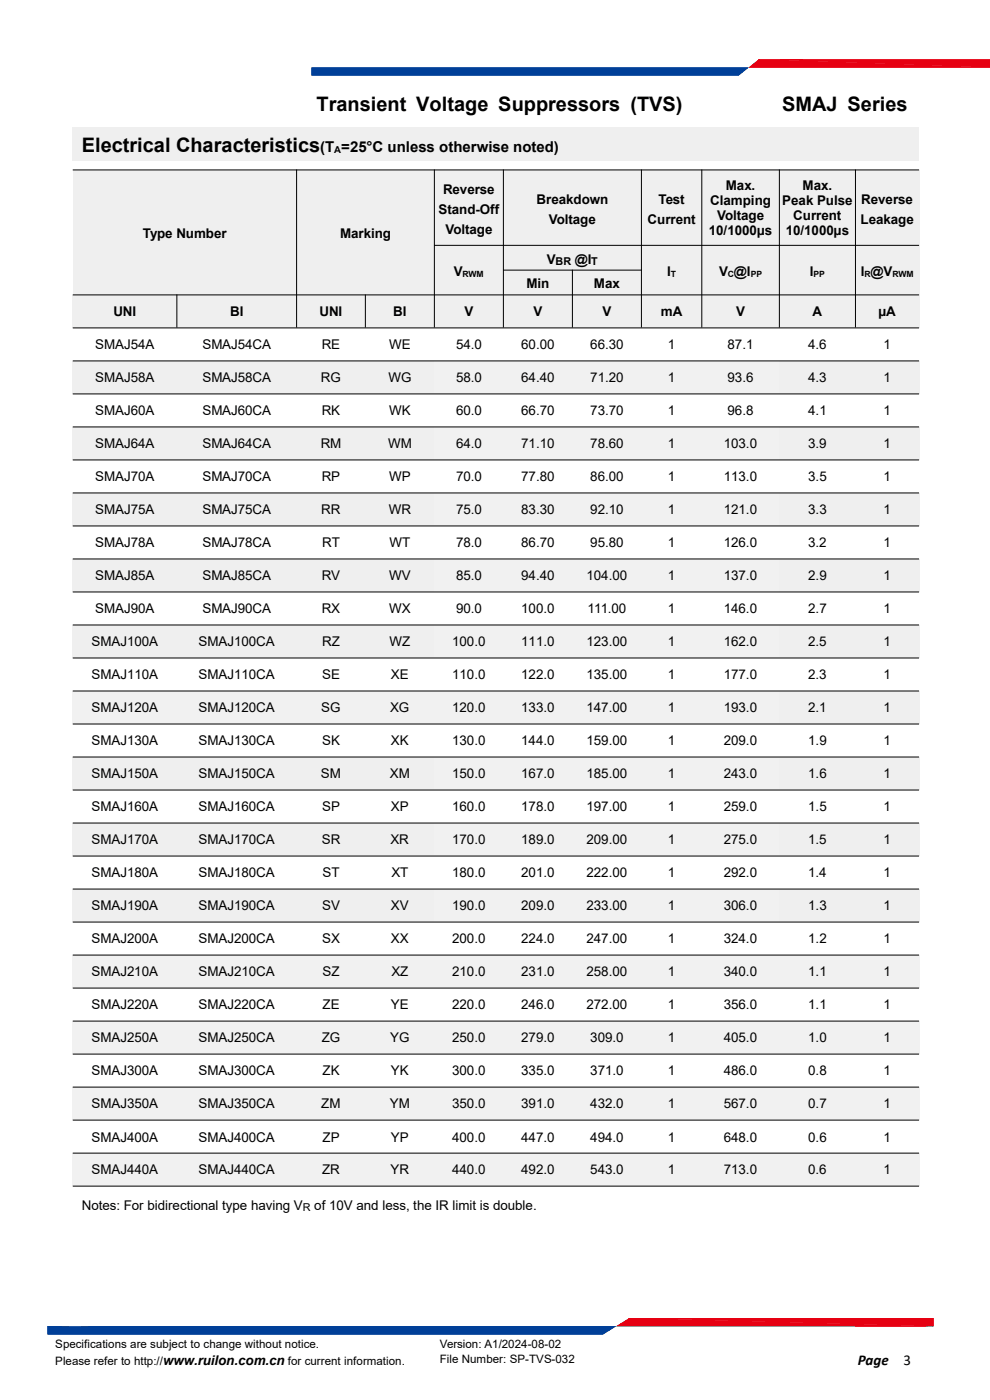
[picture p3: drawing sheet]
<svg xmlns="http://www.w3.org/2000/svg" width="210mm" height="297mm" viewBox="0 0 210 297" stroke-linecap="round" stroke-linejoin="round" font-family="sans-serif">
<path d="M133.6 279.6h64.4" fill="none" stroke="#e60012" stroke-width=".21"/>
<g fill="#e60012">
<path d="M130.7 281.3l2.8-1.7 64.5 1.7z"/>
<path d="M133.6 279.6h64.4v1.7z"/>
</g>
<path d="M10.1 281.4h120.6" fill="none" stroke="#003f98" stroke-width=".21"/>
<path d="M130.7 281.4h67.3" fill="none" stroke="#e60012" stroke-width=".21"/>
<g fill="#003f98">
<path d="M10.1 281.3l117.8 1.8h-117.8z"/>
<path d="M10.1 281.3h120.6l-2.8 1.8z"/>
</g>
<path d="M10.1 283.1h117.8" fill="none" stroke="#003f98" stroke-width=".21"/>
<path d="M161 12.6h49.1" fill="none" stroke="#e60012" stroke-width=".21"/>
<g fill="#e60012">
<path d="M158.8 14.3l2.2-1.7 49.1 1.7z"/>
<path d="M161 12.6h49.1v1.7z"/>
</g>
<path d="M66.1 14.3h92.7" fill="none" stroke="#003f98" stroke-width=".21"/>
<path d="M158.8 14.3h51.3" fill="none" stroke="#e60012" stroke-width=".21"/>
<g fill="#003f98">
<path d="M66.1 14.3l90.6 1.7h-90.6z"/>
<path d="M66.1 14.3h92.7l-2.1 1.7z"/>
</g>
<path d="M66.1 16.1h90.6" fill="none" stroke="#003f98" stroke-width=".21"/>
<g fill="#efefef">
<path d="M15.4 26.9h179.6v7.1h-179.6z" fill-rule="evenodd"/>
<path d="M15.4 36.1h47.5v26.4h-47.5z" fill-rule="evenodd"/>
<path d="M63 36.1h29.1v26.4h-29.1z" fill-rule="evenodd"/>
<path d="M92.2 36.1h14.6v15.9h-14.6z" fill-rule="evenodd"/>
<path d="M106.8 36.1h29.2v15.9h-29.2z" fill-rule="evenodd"/>
<path d="M136.1 36.1h12.7v15.9h-12.7z" fill-rule="evenodd"/>
<path d="M148.9 36.1h16.4v15.9h-16.4z" fill-rule="evenodd"/>
<path d="M165.4 36.1h16v15.9h-16z" fill-rule="evenodd"/>
<path d="M181.5 36.1h13.5v15.9h-13.5z" fill-rule="evenodd"/>
<path d="M92.2 52.1h14.6v10.4h-14.6z" fill-rule="evenodd"/>
<path d="M106.8 52.1h29.2v5.2h-29.2z" fill-rule="evenodd"/>
<path d="M136.1 52.1h12.7v10.4h-12.7z" fill-rule="evenodd"/>
<path d="M148.9 52.1h16.4v10.4h-16.4z" fill-rule="evenodd"/>
<path d="M165.4 52.1h16v10.4h-16z" fill-rule="evenodd"/>
<path d="M181.5 52.1h13.5v10.4h-13.5z" fill-rule="evenodd"/>
<path d="M106.8 57.4h14.6v5.1h-14.6z" fill-rule="evenodd"/>
<path d="M121.5 57.4h14.5v5.1h-14.5z" fill-rule="evenodd"/>
<path d="M15.4 62.6h22.1v6.9h-22.1z" fill-rule="evenodd"/>
<path d="M37.6 62.6h25.3v6.9h-25.3z" fill-rule="evenodd"/>
<path d="M63 62.6h14.5v6.9h-14.5z" fill-rule="evenodd"/>
<path d="M77.6 62.6h14.5v6.9h-14.5z" fill-rule="evenodd"/>
<path d="M92.2 62.6h14.6v6.9h-14.6z" fill-rule="evenodd"/>
<path d="M106.8 62.6h14.6v6.9h-14.6z" fill-rule="evenodd"/>
<path d="M121.5 62.6h14.5v6.9h-14.5z" fill-rule="evenodd"/>
<path d="M136.1 62.6h12.7v6.9h-12.7z" fill-rule="evenodd"/>
<path d="M148.9 62.6h16.4v6.9h-16.4z" fill-rule="evenodd"/>
<path d="M165.4 62.6h16v6.9h-16z" fill-rule="evenodd"/>
<path d="M181.5 62.6h13.5v6.9h-13.5z" fill-rule="evenodd"/>
<path d="M15.4 76.6h22.2v6.9h-22.2z" fill-rule="evenodd"/>
<path d="M37.5 76.6h25.5v6.9h-25.5z" fill-rule="evenodd"/>
<path d="M62.9 76.6h14.7v6.9h-14.7z" fill-rule="evenodd"/>
<path d="M77.5 76.6h14.7v6.9h-14.7z" fill-rule="evenodd"/>
</g>
<g fill="#f1f1f1">
<path d="M92.1 76.6h14.7v6.9h-14.7z" fill-rule="evenodd"/>
<path d="M106.8 76.6h14.7v6.9h-14.7z" fill-rule="evenodd"/>
<path d="M121.4 76.6h14.7v6.9h-14.7z" fill-rule="evenodd"/>
<path d="M136 76.6h12.9v6.9h-12.9z" fill-rule="evenodd"/>
<path d="M148.8 76.6h16.6v6.9h-16.6z" fill-rule="evenodd"/>
</g>
<g fill="#efefef">
<path d="M165.3 76.6h16.2v6.9h-16.2z" fill-rule="evenodd"/>
<path d="M181.4 76.6h13.6v6.9h-13.6z" fill-rule="evenodd"/>
<path d="M15.4 90.6h22.2v6.9h-22.2z" fill-rule="evenodd"/>
<path d="M37.5 90.6h25.5v6.9h-25.5z" fill-rule="evenodd"/>
<path d="M62.9 90.6h14.7v6.9h-14.7z" fill-rule="evenodd"/>
<path d="M77.5 90.6h14.7v6.9h-14.7z" fill-rule="evenodd"/>
</g>
<g fill="#f1f1f1">
<path d="M92.1 90.6h14.7v6.9h-14.7z" fill-rule="evenodd"/>
<path d="M106.8 90.6h14.7v6.9h-14.7z" fill-rule="evenodd"/>
<path d="M121.4 90.6h14.7v6.9h-14.7z" fill-rule="evenodd"/>
<path d="M136 90.6h12.9v6.9h-12.9z" fill-rule="evenodd"/>
<path d="M148.8 90.6h16.6v6.9h-16.6z" fill-rule="evenodd"/>
</g>
<g fill="#efefef">
<path d="M165.3 90.6h16.2v6.9h-16.2z" fill-rule="evenodd"/>
<path d="M181.4 90.6h13.6v6.9h-13.6z" fill-rule="evenodd"/>
<path d="M15.4 104.6h22.2v6.9h-22.2z" fill-rule="evenodd"/>
<path d="M37.5 104.6h25.5v6.9h-25.5z" fill-rule="evenodd"/>
<path d="M62.9 104.6h14.7v6.9h-14.7z" fill-rule="evenodd"/>
<path d="M77.5 104.6h14.7v6.9h-14.7z" fill-rule="evenodd"/>
</g>
<g fill="#f1f1f1">
<path d="M92.1 104.6h14.7v6.9h-14.7z" fill-rule="evenodd"/>
<path d="M106.8 104.6h14.7v6.9h-14.7z" fill-rule="evenodd"/>
<path d="M121.4 104.6h14.7v6.9h-14.7z" fill-rule="evenodd"/>
<path d="M136 104.6h12.9v6.9h-12.9z" fill-rule="evenodd"/>
<path d="M148.8 104.6h16.6v6.9h-16.6z" fill-rule="evenodd"/>
</g>
<g fill="#efefef">
<path d="M165.3 104.6h16.2v6.9h-16.2z" fill-rule="evenodd"/>
<path d="M181.4 104.6h13.6v6.9h-13.6z" fill-rule="evenodd"/>
<path d="M15.4 118.6h22.2v7h-22.2z" fill-rule="evenodd"/>
<path d="M37.5 118.6h25.5v7h-25.5z" fill-rule="evenodd"/>
<path d="M62.9 118.6h14.7v7h-14.7z" fill-rule="evenodd"/>
<path d="M77.5 118.6h14.7v7h-14.7z" fill-rule="evenodd"/>
</g>
<g fill="#f1f1f1">
<path d="M92.1 118.6h14.7v7h-14.7z" fill-rule="evenodd"/>
<path d="M106.8 118.6h14.7v7h-14.7z" fill-rule="evenodd"/>
<path d="M121.4 118.6h14.7v7h-14.7z" fill-rule="evenodd"/>
<path d="M136 118.6h12.9v7h-12.9z" fill-rule="evenodd"/>
<path d="M148.8 118.6h16.6v7h-16.6z" fill-rule="evenodd"/>
</g>
<g fill="#efefef">
<path d="M165.3 118.6h16.2v7h-16.2z" fill-rule="evenodd"/>
<path d="M181.4 118.6h13.6v7h-13.6z" fill-rule="evenodd"/>
<path d="M15.4 132.6h22.2v7h-22.2z" fill-rule="evenodd"/>
<path d="M37.5 132.6h25.5v7h-25.5z" fill-rule="evenodd"/>
<path d="M62.9 132.6h14.7v7h-14.7z" fill-rule="evenodd"/>
<path d="M77.5 132.6h14.7v7h-14.7z" fill-rule="evenodd"/>
</g>
<g fill="#f1f1f1">
<path d="M92.1 132.6h14.7v7h-14.7z" fill-rule="evenodd"/>
<path d="M106.8 132.6h14.7v7h-14.7z" fill-rule="evenodd"/>
<path d="M121.4 132.6h14.7v7h-14.7z" fill-rule="evenodd"/>
<path d="M136 132.6h12.9v7h-12.9z" fill-rule="evenodd"/>
<path d="M148.8 132.6h16.6v7h-16.6z" fill-rule="evenodd"/>
</g>
<g fill="#efefef">
<path d="M165.3 132.6h16.2v7h-16.2z" fill-rule="evenodd"/>
<path d="M181.4 132.6h13.6v7h-13.6z" fill-rule="evenodd"/>
</g>
<g fill="#f1f1f1">
<path d="M15.4 146.6h22.2v7h-22.2z" fill-rule="evenodd"/>
<path d="M37.5 146.6h25.5v7h-25.5z" fill-rule="evenodd"/>
<path d="M62.9 146.6h14.7v7h-14.7z" fill-rule="evenodd"/>
<path d="M77.5 146.6h14.7v7h-14.7z" fill-rule="evenodd"/>
<path d="M92.1 146.6h14.7v7h-14.7z" fill-rule="evenodd"/>
<path d="M106.8 146.6h14.7v7h-14.7z" fill-rule="evenodd"/>
<path d="M121.4 146.6h14.7v7h-14.7z" fill-rule="evenodd"/>
<path d="M136 146.6h12.9v7h-12.9z" fill-rule="evenodd"/>
<path d="M148.8 146.6h16.6v7h-16.6z" fill-rule="evenodd"/>
</g>
<g fill="#efefef">
<path d="M165.3 146.6h16.2v7h-16.2z" fill-rule="evenodd"/>
<path d="M181.4 146.6h13.6v7h-13.6z" fill-rule="evenodd"/>
<path d="M15.4 160.7h22.2v6.9h-22.2z" fill-rule="evenodd"/>
<path d="M37.5 160.7h25.5v6.9h-25.5z" fill-rule="evenodd"/>
<path d="M62.9 160.7h14.7v6.9h-14.7z" fill-rule="evenodd"/>
<path d="M77.5 160.7h14.7v6.9h-14.7z" fill-rule="evenodd"/>
</g>
<g fill="#f1f1f1">
<path d="M92.1 160.7h14.7v6.9h-14.7z" fill-rule="evenodd"/>
<path d="M106.8 160.7h14.7v6.9h-14.7z" fill-rule="evenodd"/>
<path d="M121.4 160.7h14.7v6.9h-14.7z" fill-rule="evenodd"/>
<path d="M136 160.7h12.9v6.9h-12.9z" fill-rule="evenodd"/>
<path d="M148.8 160.7h16.6v6.9h-16.6z" fill-rule="evenodd"/>
</g>
<g fill="#efefef">
<path d="M165.3 160.7h16.2v6.9h-16.2z" fill-rule="evenodd"/>
<path d="M181.4 160.7h13.6v6.9h-13.6z" fill-rule="evenodd"/>
<path d="M15.4 174.7h22.2v6.9h-22.2z" fill-rule="evenodd"/>
<path d="M37.5 174.7h25.5v6.9h-25.5z" fill-rule="evenodd"/>
<path d="M62.9 174.7h14.7v6.9h-14.7z" fill-rule="evenodd"/>
<path d="M77.5 174.7h14.7v6.9h-14.7z" fill-rule="evenodd"/>
</g>
<g fill="#f1f1f1">
<path d="M92.1 174.7h14.7v6.9h-14.7z" fill-rule="evenodd"/>
<path d="M106.8 174.7h14.7v6.9h-14.7z" fill-rule="evenodd"/>
<path d="M121.4 174.7h14.7v6.9h-14.7z" fill-rule="evenodd"/>
<path d="M136 174.7h12.9v6.9h-12.9z" fill-rule="evenodd"/>
<path d="M148.8 174.7h16.6v6.9h-16.6z" fill-rule="evenodd"/>
</g>
<g fill="#efefef">
<path d="M165.3 174.7h16.2v6.9h-16.2z" fill-rule="evenodd"/>
<path d="M181.4 174.7h13.6v6.9h-13.6z" fill-rule="evenodd"/>
<path d="M15.4 188.7h22.2v6.9h-22.2z" fill-rule="evenodd"/>
<path d="M37.5 188.7h25.5v6.9h-25.5z" fill-rule="evenodd"/>
<path d="M62.9 188.7h14.7v6.9h-14.7z" fill-rule="evenodd"/>
<path d="M77.5 188.7h14.7v6.9h-14.7z" fill-rule="evenodd"/>
</g>
<g fill="#f1f1f1">
<path d="M92.1 188.7h14.7v6.9h-14.7z" fill-rule="evenodd"/>
<path d="M106.8 188.7h14.7v6.9h-14.7z" fill-rule="evenodd"/>
<path d="M121.4 188.7h14.7v6.9h-14.7z" fill-rule="evenodd"/>
<path d="M136 188.7h12.9v6.9h-12.9z" fill-rule="evenodd"/>
<path d="M148.8 188.7h16.6v6.9h-16.6z" fill-rule="evenodd"/>
</g>
<g fill="#efefef">
<path d="M165.3 188.7h16.2v6.9h-16.2z" fill-rule="evenodd"/>
<path d="M181.4 188.7h13.6v6.9h-13.6z" fill-rule="evenodd"/>
</g>
<g fill="#f1f1f1">
<path d="M15.4 202.7h22.2v6.9h-22.2z" fill-rule="evenodd"/>
<path d="M37.5 202.7h25.5v6.9h-25.5z" fill-rule="evenodd"/>
<path d="M62.9 202.7h14.7v6.9h-14.7z" fill-rule="evenodd"/>
<path d="M77.5 202.7h14.7v6.9h-14.7z" fill-rule="evenodd"/>
<path d="M92.1 202.7h14.7v6.9h-14.7z" fill-rule="evenodd"/>
<path d="M106.8 202.7h14.7v6.9h-14.7z" fill-rule="evenodd"/>
<path d="M121.4 202.7h14.7v6.9h-14.7z" fill-rule="evenodd"/>
<path d="M136 202.7h12.9v6.9h-12.9z" fill-rule="evenodd"/>
<path d="M148.8 202.7h16.6v6.9h-16.6z" fill-rule="evenodd"/>
<path d="M165.3 202.7h16.2v6.9h-16.2z" fill-rule="evenodd"/>
<path d="M181.4 202.7h13.6v6.9h-13.6z" fill-rule="evenodd"/>
<path d="M15.4 216.7h22.2v6.9h-22.2z" fill-rule="evenodd"/>
<path d="M37.5 216.7h25.5v6.9h-25.5z" fill-rule="evenodd"/>
<path d="M62.9 216.7h14.7v6.9h-14.7z" fill-rule="evenodd"/>
<path d="M77.5 216.7h14.7v6.9h-14.7z" fill-rule="evenodd"/>
<path d="M92.1 216.7h14.7v6.9h-14.7z" fill-rule="evenodd"/>
<path d="M106.8 216.7h14.7v6.9h-14.7z" fill-rule="evenodd"/>
<path d="M121.4 216.7h14.7v6.9h-14.7z" fill-rule="evenodd"/>
<path d="M136 216.7h12.9v6.9h-12.9z" fill-rule="evenodd"/>
<path d="M148.8 216.7h16.6v6.9h-16.6z" fill-rule="evenodd"/>
<path d="M165.3 216.7h16.2v6.9h-16.2z" fill-rule="evenodd"/>
<path d="M181.4 216.7h13.6v6.9h-13.6z" fill-rule="evenodd"/>
<path d="M15.4 230.7h22.2v6.9h-22.2z" fill-rule="evenodd"/>
<path d="M37.5 230.7h25.5v6.9h-25.5z" fill-rule="evenodd"/>
<path d="M62.9 230.7h14.7v6.9h-14.7z" fill-rule="evenodd"/>
<path d="M77.5 230.7h14.7v6.9h-14.7z" fill-rule="evenodd"/>
<path d="M92.1 230.7h14.7v6.9h-14.7z" fill-rule="evenodd"/>
<path d="M106.8 230.7h14.7v6.9h-14.7z" fill-rule="evenodd"/>
<path d="M121.4 230.7h14.7v6.9h-14.7z" fill-rule="evenodd"/>
<path d="M136 230.7h12.9v6.9h-12.9z" fill-rule="evenodd"/>
<path d="M148.8 230.7h16.6v6.9h-16.6z" fill-rule="evenodd"/>
<path d="M165.3 230.7h16.2v6.9h-16.2z" fill-rule="evenodd"/>
<path d="M181.4 230.7h13.6v6.9h-13.6z" fill-rule="evenodd"/>
<path d="M15.4 244.7h22.2v6.9h-22.2z" fill-rule="evenodd"/>
<path d="M37.5 244.7h25.5v6.9h-25.5z" fill-rule="evenodd"/>
<path d="M62.9 244.7h14.7v6.9h-14.7z" fill-rule="evenodd"/>
<path d="M77.5 244.7h14.7v6.9h-14.7z" fill-rule="evenodd"/>
<path d="M92.1 244.7h14.7v6.9h-14.7z" fill-rule="evenodd"/>
<path d="M106.8 244.7h14.7v6.9h-14.7z" fill-rule="evenodd"/>
<path d="M121.4 244.7h14.7v6.9h-14.7z" fill-rule="evenodd"/>
<path d="M136 244.7h12.9v6.9h-12.9z" fill-rule="evenodd"/>
<path d="M148.8 244.7h16.6v6.9h-16.6z" fill-rule="evenodd"/>
<path d="M165.3 244.7h16.2v6.9h-16.2z" fill-rule="evenodd"/>
<path d="M181.4 244.7h13.6v6.9h-13.6z" fill-rule="evenodd"/>
</g>
<g fill="none" stroke="#000" stroke-width=".21">
<path d="M15.4 36.1h179.6M62.9 36v33.5M92.1 36v33.5M106.8 36v33.5M136.1 36v33.5M148.9 36v33.5M165.3 36v33.5M181.5 36v33.5M92.1 52h102.9M106.7 57.3h29.5M121.4 57.2v12.3M15.4 62.6h179.6"/>
<path d="M15.4 69.6h179.6M15.4 76.6h179.6M37.5 62.5v7M77.5 62.5v7M15.4 83.6h179.6M15.4 90.6h179.6M15.4 97.6h179.6M15.4 104.6h179.6M15.4 111.6h179.6M15.4 118.6h179.6M15.4 125.6h179.6M15.4 132.6h179.6"/>
<path d="M15.4 139.6h179.6M15.4 146.6h179.6M15.4 153.6h179.6M15.4 160.6h179.6M15.4 167.6h179.6M15.4 174.6h179.6M15.4 181.6h179.6M15.4 188.6h179.6M15.4 195.6h179.6M15.4 202.6h179.6M15.4 209.6h179.6M15.4 216.6h179.6"/>
<path d="M15.4 223.6h179.6M15.4 230.6h179.6M15.4 237.6h179.6M15.4 244.6h179.6M15.4 251.6h179.6"/>
</g>
<g font-size="4.2">
<text x="67.1" y="23.6">Transient Voltage Suppressors (TVS)</text>
<text x="165.9" y="23.6">SMAJ Series</text>
<text x="17.4" y="32.1">Electrical Characteristics</text>
</g>
<g font-size="3.2">
<text x="67.9" y="32.2">(T =25°C unless otherwise noted)</text>
<text x="181.9" y="289.5">Page</text>
<text x="191.6" y="289.5">3</text>
</g>
<g font-size="2.8">
<text x="94" y="41.1">Reverse</text>
<text x="154" y="40.2">Max.</text>
<text x="170.3" y="40.2">Max.</text>
<text x="93" y="45.3">Stand-Off</text>
<text x="113.8" y="43.2">Breakdown</text>
<text x="116.4" y="47.4">Voltage</text>
<text x="137.4" y="47.4">Current</text>
<text x="139.7" y="43.2">Test</text>
<text x="150.7" y="43.4">Clamping</text>
<text x="152.1" y="46.6">Voltage</text>
<text x="165.9" y="43.4">Peak Pulse</text>
<text x="168.3" y="46.6">Current</text>
<text x="182.5" y="47.4">Leakage</text>
<text x="182.7" y="43.2">Reverse</text>
<text x="30.3" y="50.6">Type Number</text>
<text x="72.1" y="50.6">Marking</text>
<text x="94.5" y="49.5">Voltage</text>
<text x="150.4" y="49.8">10/1000μs</text>
<text x="166.7" y="49.8">10/1000μs</text>
<text x="96.3" y="58.6">V</text>
<text x="116" y="55.9">V</text>
<text x="121.9" y="55.9">@I</text>
<text x="141.5" y="58.6">I</text>
<text x="152.5" y="58.6">V @I</text>
<text x="171.8" y="58.6">I</text>
<text x="182.6" y="58.6">I @V</text>
<text x="111.7" y="61.2">Min</text>
<text x="126" y="61.2">Max</text>
<text x="24" y="67.1">UNI</text>
<text x="48.8" y="67.1">BI</text>
<text x="67.8" y="67.1">UNI</text>
<text x="83.4" y="67.1">BI</text>
<text x="98.5" y="67.1">V</text>
<text x="113.2" y="67.1">V</text>
<text x="127.8" y="67.1">V</text>
<text x="140.2" y="67.1">mA</text>
<text x="156.2" y="67.1">V</text>
<text x="172.4" y="67.1">A</text>
<text x="186.4" y="67.1">µA</text>
<text x="20.2" y="74.1">SMAJ54A</text>
<text x="42.9" y="74.1">SMAJ54CA</text>
<text x="68.2" y="74.1">RE</text>
<text x="82.5" y="74.1">WE</text>
<text x="96.7" y="74.1">54.0</text>
<text x="110.6" y="74.1">60.00</text>
<text x="125.2" y="74.1">66.30</text>
<text x="141.7" y="74.1">1</text>
<text x="154.3" y="74.1">87.1</text>
<text x="171.4" y="74.1">4.6</text>
<text x="187.4" y="74.1">1</text>
<text x="20.2" y="81.1">SMAJ58A</text>
<text x="42.9" y="81.1">SMAJ58CA</text>
<text x="68.1" y="81.1">RG</text>
<text x="82.4" y="81.1">WG</text>
<text x="96.7" y="81.1">58.0</text>
<text x="110.6" y="81.1">64.40</text>
<text x="125.2" y="81.1">71.20</text>
<text x="141.7" y="81.1">1</text>
<text x="154.3" y="81.1">93.6</text>
<text x="171.4" y="81.1">4.3</text>
<text x="187.4" y="81.1">1</text>
<text x="20.2" y="88.1">SMAJ60A</text>
<text x="42.9" y="88.1">SMAJ60CA</text>
<text x="68.2" y="88.1">RK</text>
<text x="82.5" y="88.1">WK</text>
<text x="96.7" y="88.1">60.0</text>
<text x="110.6" y="88.1">66.70</text>
<text x="125.2" y="88.1">73.70</text>
<text x="141.7" y="88.1">1</text>
<text x="154.3" y="88.1">96.8</text>
<text x="171.4" y="88.1">4.1</text>
<text x="187.4" y="88.1">1</text>
<text x="20.2" y="95.1">SMAJ64A</text>
<text x="42.9" y="95.1">SMAJ64CA</text>
<text x="68" y="95.1">RM</text>
<text x="82.3" y="95.1">WM</text>
<text x="96.7" y="95.1">64.0</text>
<text x="110.6" y="95.1">71.10</text>
<text x="125.2" y="95.1">78.60</text>
<text x="141.7" y="95.1">1</text>
<text x="153.5" y="95.1">103.0</text>
<text x="171.4" y="95.1">3.9</text>
<text x="187.4" y="95.1">1</text>
<text x="20.2" y="102.1">SMAJ70A</text>
<text x="42.9" y="102.1">SMAJ70CA</text>
<text x="68.2" y="102.1">RP</text>
<text x="82.5" y="102.1">WP</text>
<text x="96.7" y="102.1">70.0</text>
<text x="110.6" y="102.1">77.80</text>
<text x="125.2" y="102.1">86.00</text>
<text x="141.7" y="102.1">1</text>
<text x="153.5" y="102.1">113.0</text>
<text x="171.4" y="102.1">3.5</text>
<text x="187.4" y="102.1">1</text>
<text x="20.2" y="109.1">SMAJ75A</text>
<text x="42.9" y="109.1">SMAJ75CA</text>
<text x="68.2" y="109.1">RR</text>
<text x="82.5" y="109.1">WR</text>
<text x="96.7" y="109.1">75.0</text>
<text x="110.6" y="109.1">83.30</text>
<text x="125.2" y="109.1">92.10</text>
<text x="141.7" y="109.1">1</text>
<text x="153.5" y="109.1">121.0</text>
<text x="171.4" y="109.1">3.3</text>
<text x="187.4" y="109.1">1</text>
<text x="20.2" y="116.1">SMAJ78A</text>
<text x="42.9" y="116.1">SMAJ78CA</text>
<text x="68.3" y="116.1">RT</text>
<text x="82.6" y="116.1">WT</text>
<text x="96.7" y="116.1">78.0</text>
<text x="110.6" y="116.1">86.70</text>
<text x="125.2" y="116.1">95.80</text>
<text x="141.7" y="116.1">1</text>
<text x="153.5" y="116.1">126.0</text>
<text x="171.4" y="116.1">3.2</text>
<text x="187.4" y="116.1">1</text>
<text x="20.2" y="123.1">SMAJ85A</text>
<text x="42.9" y="123.1">SMAJ85CA</text>
<text x="68.2" y="123.1">RV</text>
<text x="82.5" y="123.1">WV</text>
<text x="96.7" y="123.1">85.0</text>
<text x="110.6" y="123.1">94.40</text>
<text x="124.4" y="123.1">104.00</text>
<text x="141.7" y="123.1">1</text>
<text x="153.5" y="123.1">137.0</text>
<text x="171.4" y="123.1">2.9</text>
<text x="187.4" y="123.1">1</text>
<text x="20.2" y="130.1">SMAJ90A</text>
<text x="42.9" y="130.1">SMAJ90CA</text>
<text x="68.2" y="130.1">RX</text>
<text x="82.5" y="130.1">WX</text>
<text x="96.7" y="130.1">90.0</text>
<text x="110.6" y="130.1">100.0</text>
<text x="124.6" y="130.1">111.00</text>
<text x="141.7" y="130.1">1</text>
<text x="153.5" y="130.1">146.0</text>
<text x="171.4" y="130.1">2.7</text>
<text x="187.4" y="130.1">1</text>
<text x="19.4" y="137.1">SMAJ100A</text>
<text x="42.1" y="137.1">SMAJ100CA</text>
<text x="68.3" y="137.1">RZ</text>
<text x="82.6" y="137.1">WZ</text>
<text x="95.9" y="137.1">100.0</text>
<text x="110.6" y="137.1">111.0</text>
<text x="124.4" y="137.1">123.00</text>
<text x="141.7" y="137.1">1</text>
<text x="153.5" y="137.1">162.0</text>
<text x="171.4" y="137.1">2.5</text>
<text x="187.4" y="137.1">1</text>
<text x="19.4" y="144.1">SMAJ110A</text>
<text x="42.1" y="144.1">SMAJ110CA</text>
<text x="68.3" y="144.1">SE</text>
<text x="82.9" y="144.1">XE</text>
<text x="95.9" y="144.1">110.0</text>
<text x="110.6" y="144.1">122.0</text>
<text x="124.4" y="144.1">135.00</text>
<text x="141.7" y="144.1">1</text>
<text x="153.5" y="144.1">177.0</text>
<text x="171.4" y="144.1">2.3</text>
<text x="187.4" y="144.1">1</text>
<text x="19.4" y="151.1">SMAJ120A</text>
<text x="42.1" y="151.1">SMAJ120CA</text>
<text x="68.2" y="151.1">SG</text>
<text x="82.8" y="151.1">XG</text>
<text x="95.9" y="151.1">120.0</text>
<text x="110.6" y="151.1">133.0</text>
<text x="124.4" y="151.1">147.00</text>
<text x="141.7" y="151.1">1</text>
<text x="153.5" y="151.1">193.0</text>
<text x="171.4" y="151.1">2.1</text>
<text x="187.4" y="151.1">1</text>
<text x="19.4" y="158.1">SMAJ130A</text>
<text x="42.1" y="158.1">SMAJ130CA</text>
<text x="68.3" y="158.1">SK</text>
<text x="82.9" y="158.1">XK</text>
<text x="95.9" y="158.1">130.0</text>
<text x="110.6" y="158.1">144.0</text>
<text x="124.4" y="158.1">159.00</text>
<text x="141.7" y="158.1">1</text>
<text x="153.5" y="158.1">209.0</text>
<text x="171.4" y="158.1">1.9</text>
<text x="187.4" y="158.1">1</text>
<text x="19.4" y="165.1">SMAJ150A</text>
<text x="42.1" y="165.1">SMAJ150CA</text>
<text x="68.1" y="165.1">SM</text>
<text x="82.7" y="165.1">XM</text>
<text x="95.9" y="165.1">150.0</text>
<text x="110.6" y="165.1">167.0</text>
<text x="124.4" y="165.1">185.00</text>
<text x="141.7" y="165.1">1</text>
<text x="153.5" y="165.1">243.0</text>
<text x="171.4" y="165.1">1.6</text>
<text x="187.4" y="165.1">1</text>
<text x="19.4" y="172.1">SMAJ160A</text>
<text x="42.1" y="172.1">SMAJ160CA</text>
<text x="68.3" y="172.1">SP</text>
<text x="82.9" y="172.1">XP</text>
<text x="95.9" y="172.1">160.0</text>
<text x="110.6" y="172.1">178.0</text>
<text x="124.4" y="172.1">197.00</text>
<text x="141.7" y="172.1">1</text>
<text x="153.5" y="172.1">259.0</text>
<text x="171.4" y="172.1">1.5</text>
<text x="187.4" y="172.1">1</text>
<text x="19.4" y="179.1">SMAJ170A</text>
<text x="42.1" y="179.1">SMAJ170CA</text>
<text x="68.2" y="179.1">SR</text>
<text x="82.8" y="179.1">XR</text>
<text x="95.9" y="179.1">170.0</text>
<text x="110.6" y="179.1">189.0</text>
<text x="124.4" y="179.1">209.00</text>
<text x="141.7" y="179.1">1</text>
<text x="153.5" y="179.1">275.0</text>
<text x="171.4" y="179.1">1.5</text>
<text x="187.4" y="179.1">1</text>
<text x="19.4" y="186.1">SMAJ180A</text>
<text x="42.1" y="186.1">SMAJ180CA</text>
<text x="68.4" y="186.1">ST</text>
<text x="83" y="186.1">XT</text>
<text x="95.9" y="186.1">180.0</text>
<text x="110.6" y="186.1">201.0</text>
<text x="124.4" y="186.1">222.00</text>
<text x="141.7" y="186.1">1</text>
<text x="153.5" y="186.1">292.0</text>
<text x="171.4" y="186.1">1.4</text>
<text x="187.4" y="186.1">1</text>
<text x="19.4" y="193.1">SMAJ190A</text>
<text x="42.1" y="193.1">SMAJ190CA</text>
<text x="68.3" y="193.1">SV</text>
<text x="82.9" y="193.1">XV</text>
<text x="95.9" y="193.1">190.0</text>
<text x="110.6" y="193.1">209.0</text>
<text x="124.4" y="193.1">233.00</text>
<text x="141.7" y="193.1">1</text>
<text x="153.5" y="193.1">306.0</text>
<text x="171.4" y="193.1">1.3</text>
<text x="187.4" y="193.1">1</text>
<text x="19.4" y="200.1">SMAJ200A</text>
<text x="42.1" y="200.1">SMAJ200CA</text>
<text x="68.3" y="200.1">SX</text>
<text x="82.9" y="200.1">XX</text>
<text x="95.9" y="200.1">200.0</text>
<text x="110.6" y="200.1">224.0</text>
<text x="124.4" y="200.1">247.00</text>
<text x="141.7" y="200.1">1</text>
<text x="153.5" y="200.1">324.0</text>
<text x="171.4" y="200.1">1.2</text>
<text x="187.4" y="200.1">1</text>
<text x="19.4" y="207.1">SMAJ210A</text>
<text x="42.1" y="207.1">SMAJ210CA</text>
<text x="68.4" y="207.1">SZ</text>
<text x="83" y="207.1">XZ</text>
<text x="95.9" y="207.1">210.0</text>
<text x="110.6" y="207.1">231.0</text>
<text x="124.4" y="207.1">258.00</text>
<text x="141.7" y="207.1">1</text>
<text x="153.5" y="207.1">340.0</text>
<text x="171.4" y="207.1">1.1</text>
<text x="187.4" y="207.1">1</text>
<text x="19.4" y="214.1">SMAJ220A</text>
<text x="42.1" y="214.1">SMAJ220CA</text>
<text x="68.4" y="214.1">ZE</text>
<text x="82.9" y="214.1">YE</text>
<text x="95.9" y="214.1">220.0</text>
<text x="110.6" y="214.1">246.0</text>
<text x="124.4" y="214.1">272.00</text>
<text x="141.7" y="214.1">1</text>
<text x="153.5" y="214.1">356.0</text>
<text x="171.4" y="214.1">1.1</text>
<text x="187.4" y="214.1">1</text>
<text x="19.4" y="221.1">SMAJ250A</text>
<text x="42.1" y="221.1">SMAJ250CA</text>
<text x="68.2" y="221.1">ZG</text>
<text x="82.8" y="221.1">YG</text>
<text x="95.9" y="221.1">250.0</text>
<text x="110.6" y="221.1">279.0</text>
<text x="125.2" y="221.1">309.0</text>
<text x="141.7" y="221.1">1</text>
<text x="153.5" y="221.1">405.0</text>
<text x="171.4" y="221.1">1.0</text>
<text x="187.4" y="221.1">1</text>
<text x="19.4" y="228.2">SMAJ300A</text>
<text x="42.1" y="228.2">SMAJ300CA</text>
<text x="68.4" y="228.2">ZK</text>
<text x="82.9" y="228.2">YK</text>
<text x="95.9" y="228.2">300.0</text>
<text x="110.6" y="228.2">335.0</text>
<text x="125.2" y="228.2">371.0</text>
<text x="141.7" y="228.2">1</text>
<text x="153.5" y="228.2">486.0</text>
<text x="171.4" y="228.2">0.8</text>
<text x="187.4" y="228.2">1</text>
<text x="19.4" y="235.1">SMAJ350A</text>
<text x="42.1" y="235.1">SMAJ350CA</text>
<text x="68.2" y="235.1">ZM</text>
<text x="82.7" y="235.1">YM</text>
<text x="95.9" y="235.1">350.0</text>
<text x="110.6" y="235.1">391.0</text>
<text x="125.2" y="235.1">432.0</text>
<text x="141.7" y="235.1">1</text>
<text x="153.5" y="235.1">567.0</text>
<text x="171.4" y="235.1">0.7</text>
<text x="187.4" y="235.1">1</text>
<text x="19.4" y="242.2">SMAJ400A</text>
<text x="42.1" y="242.2">SMAJ400CA</text>
<text x="68.4" y="242.2">ZP</text>
<text x="82.9" y="242.2">YP</text>
<text x="95.9" y="242.2">400.0</text>
<text x="110.6" y="242.2">447.0</text>
<text x="125.2" y="242.2">494.0</text>
<text x="141.7" y="242.2">1</text>
<text x="153.5" y="242.2">648.0</text>
<text x="171.4" y="242.2">0.6</text>
<text x="187.4" y="242.2">1</text>
<text x="19.4" y="249.1">SMAJ440A</text>
<text x="42.1" y="249.1">SMAJ440CA</text>
<text x="68.3" y="249.1">ZR</text>
<text x="82.8" y="249.1">YR</text>
<text x="95.9" y="249.1">440.0</text>
<text x="110.6" y="249.1">492.0</text>
<text x="125.2" y="249.1">543.0</text>
<text x="141.7" y="249.1">1</text>
<text x="153.5" y="249.1">713.0</text>
<text x="171.4" y="249.1">0.6</text>
<text x="187.4" y="249.1">1</text>
<text x="17.4" y="256.7">Notes: For bidirectional type having V</text>
<text x="66.7" y="256.7">of 10V and less, the IR limit is double.</text>
<text x="34.6" y="289.6">www.ruilon.com.cn</text>
</g>
<g font-size="2.5">
<text x="11.7" y="286.1">Specifications are subject to change without notice.</text>
<text x="93.3" y="286.1">Version: A1/2024-08-02</text>
<text x="11.7" y="289.6">Please refer to http://</text>
<text x="61.1" y="289.6">for current information.</text>
<text x="93.3" y="289.2">File Number: SP-TVS-032</text>
</g>
<g font-size="2.3">
<text x="117.9" y="56.2">BR</text>
<text x="125.4" y="56.2">T</text>
<text x="64.2" y="257">R</text>
</g>
<text font-size="2" x="70.9" y="32.4">A</text>
<g font-size="1.8">
<text x="98.1" y="58.8">RWM</text>
<text x="142.3" y="58.8">T</text>
<text x="154.4" y="58.8">C</text>
<text x="159.3" y="58.8">PP</text>
<text x="172.6" y="58.8">PP</text>
<text x="183.4" y="58.8">R</text>
<text x="189.3" y="58.8">RWM</text>
</g>
</svg>
